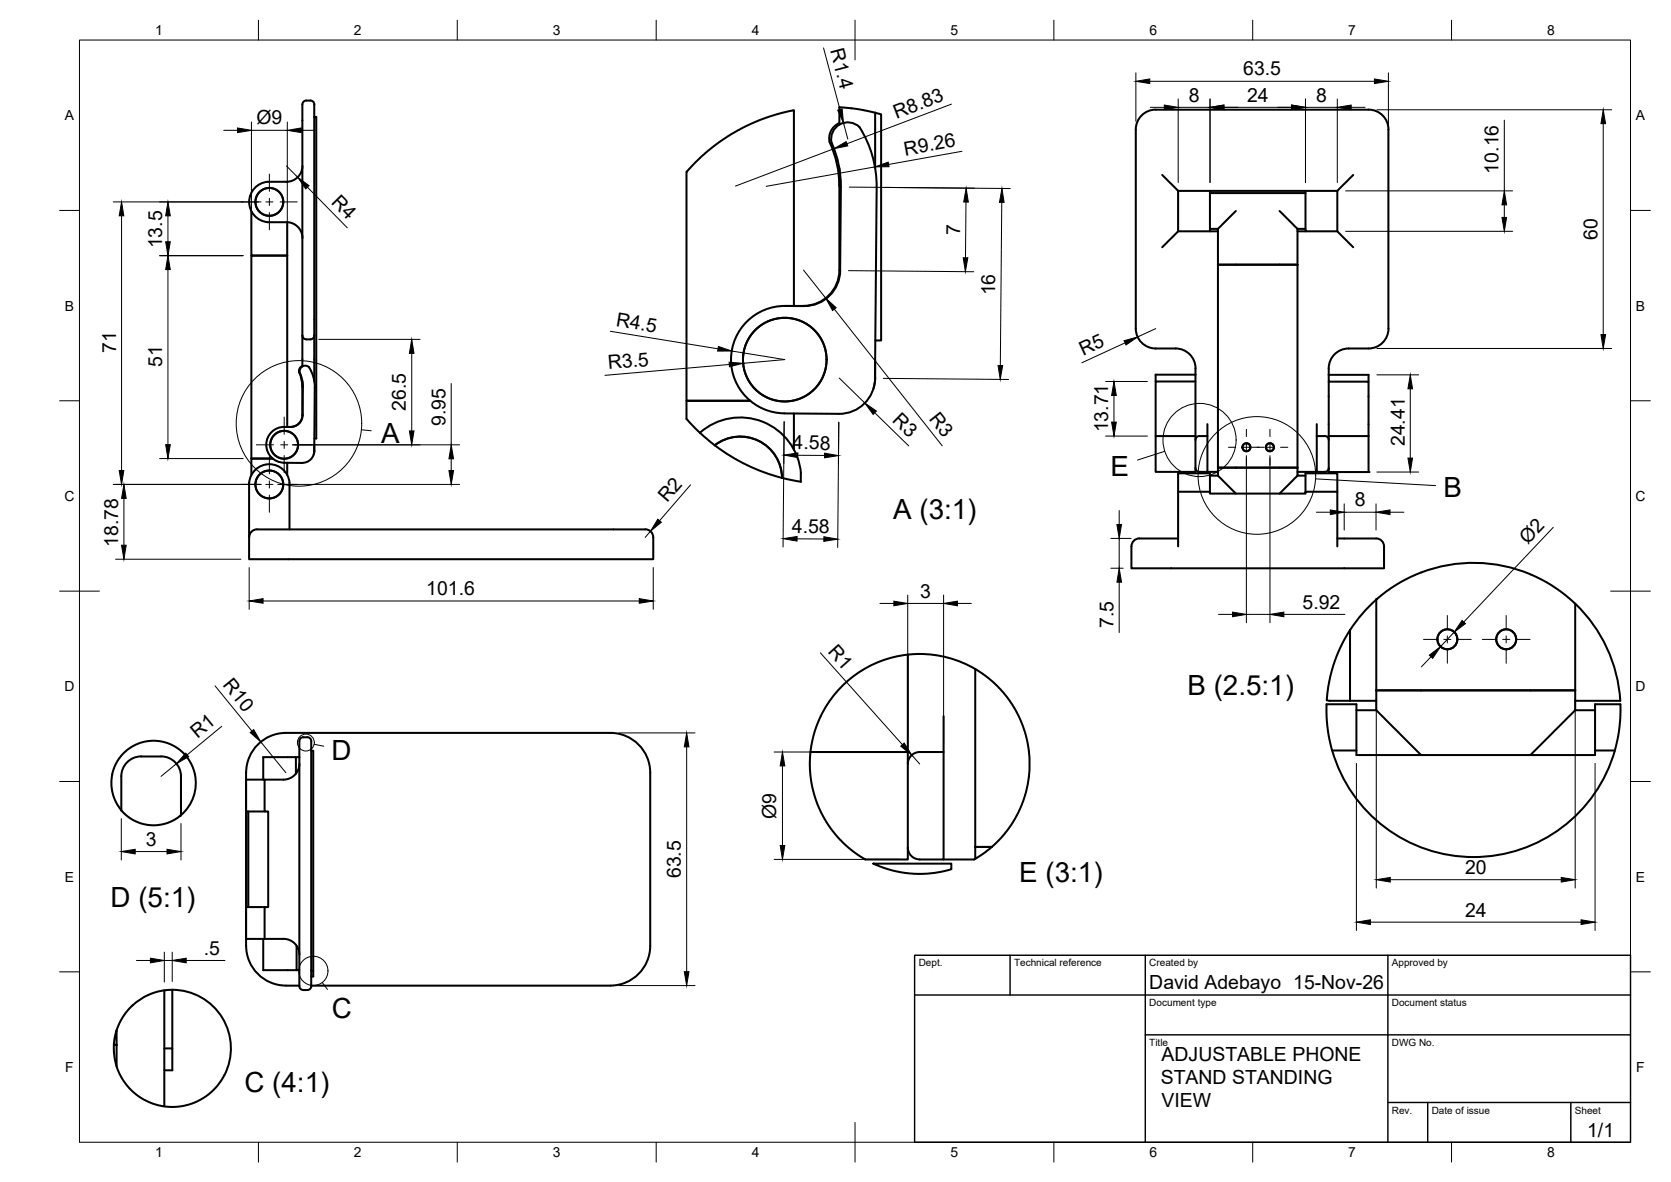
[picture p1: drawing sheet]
<svg xmlns="http://www.w3.org/2000/svg" width="420mm" height="297mm" viewBox="0 0 420 297" stroke-linecap="round" stroke-linejoin="round" font-family="sans-serif">
<!-- layer: Visible -->
<g fill="none" stroke="#000" stroke-width=".51">
<path d="M77 25.3h1a1.54 1.54 0 0 1 1 1.9v57.1M77 25.3a1.37 1.37 0 0 0-1 1.6v57.4M79 29.4h.5v80.8h-.5M79 29.4h.5M208.6 35.7a26.5 26.5 0 0 1 2.5 11.2M211.1 30.9a4.2 4.2 0 0 0-2.5 4.8M220 28.3l-4.4-.9-4.5-.4v4.3M220 28.3l1.6 .4v56.9h-1.5M220 28.3v14M290.6 27.6h53.5M290.6 27.5a5 5 0 0 0-5 5.1v50a5 5 0 0 0 5 5h5M344.1 27.5a5 5 0 0 1 5 5.1v50a5 5 0 0 1-5 5h-5"/>
<path d="M63.2 53.1v11.1h9v43.1M67.3 55.8h4.7a4 4 0 0 1 4.1 4M67.3 45.7a5.1 5.1 0 0 0-4.6 5.1 5.1 5.1 0 0 0 4.6 5M72.2 55.8v8.4h-9v51h5.4h-5.4v4.1M76.1 41.7a4 4 0 0 1-4.1 4h-4.7M211.1 42.3v25.6M211.4 47a26.5 26.5 0 0 0-2.3-11.2 4.1 4.1 0 0 1 2.6-4.8 4.1 4.1 0 0 1 5 2 27.8 27.8 0 0 1 3.7 14.1l-.4 48M211.4 47l-.2 21M292.2 44l4 4M296.2 58.1l-4 4M296.2 48h40.1M296.2 48v10.1h8"/>
<path d="M304.2 48v10.1h2M304.2 57.5h2M304.2 48.5h24.1M306.2 57.5v62M310.7 53l-4.5 4.5M321.7 53l4.5 4.5M326.2 57.5v60M326.2 57.5h2.1M326.2 58.1h2.1M328.3 48v10.1h8M336.3 48v9.2a1.23 1.23 0 0 0 .7 1.6l3.3 3.3M340.3 44l-4 4"/>
<path d="M199.6 76.9v-49.2l-3.1 .7-4 1.2-3.8 1.6-3.2 1.6-4.2 2.6-3.2 2.5-3.2 2.8-2.3 2.5v57.5h16h-16v4.6l3.4 3.5M202.2 76.9a20.6 20.6 0 0 0-10.3 1.1 13.5 13.5 0 0 0-7.8 15.1 13.5 13.5 0 0 0 13.1 10.8M211.1 67.9a9 9 0 0 1-9.1 9h-4.7M211.3 68a9 9 0 0 1-9.1 8.9M306.2 66.5h20zM75.2 93.6l.6 1.8 .2 1.9M76 92a1.41 1.41 0 0 0-.8 1.6M76 95.8v8.5a2.99 2.99 0 0 1-3 3M76 84.3v7.8M76 84.3a1.01 1.01 0 0 0 1 1M76.1 97.3v7a2.99 2.99 0 0 1-3 3M77.7 92.3l1 2.1 .4 2.2-.1 16.8a3 3 0 0 1-3 2.9"/>
<path d="M77.7 92.3a1.43 1.43 0 0 0-1.9 0 1.43 1.43 0 0 0-.2 1.9l.5 1.9 .1 1.2M79 84.3v11.5M79 84.3a1.01 1.01 0 0 1-1 1h-1M220 95.1a9 9 0 0 1-9.1 8.9M220 90.5l.1 4.9-.5 2.4M295.6 87.6a5 5 0 0 1 5 5v1.6M300.6 94.2v15.4M300.6 95.9h-10v13.7M300.6 94.2h-10v1.7M334.1 95.9v13.7M334.1 94.2v1.7h10v13.7M334.1 94.2h10v1.7"/>
<path d="M339.1 87.6a5 5 0 0 0-5 5v1.6M71.4 107.3h1.7M71.5 107.3a4.5 4.5 0 0 0-4.5 4.4 4.5 4.5 0 0 0 4.4 4.6h4.6M72.2 116.3v3M79 111.8l-.1 2.4M176 108.8a15.3 15.3 0 0 1 15.8-2.8 15.3 15.3 0 0 1 9.6 12.9M176 108.8l3.7 3.1M179.7 111.9a10.5 10.5 0 0 1 11-1.1 10.5 10.5 0 0 1 5.9 9.3M179.7 111.9a47.4 47.4 0 0 0 16.9 8.2M197.2 103.9l13.7 .1M199.6 103.9v9.1M201.4 118.9v2.2"/>
<path d="M290.6 109.6h10v9h-10zM303.6 106.6v3h-2a1.01 1.01 0 0 0-1 1M303.6 109.6v9h-2a1.01 1.01 0 0 1-1-1M303.6 118.6h2.6M304.2 119.5h2M306.2 117.5h4.5M306.2 119.5l4.5 4.5M310.7 117.5h15.5M326.2 119.5l-4.5 4.5M326.2 117.5v2h2.1M326.2 118.6h4.9M331.1 109.6v9h2a1.01 1.01 0 0 0 1-1"/>
<path d="M331.1 106.6v3h2a1.01 1.01 0 0 1 1 1M334.1 109.6v9h10v-9M334.1 109.6h10M62.6 121.3v19.2h101.7v-5.5a2.29 2.29 0 0 0-3-2h-96.7M62.7 121.3a5.1 5.1 0 0 1 5-4.6 5.1 5.1 0 0 1 5.1 4.6v11.7M64.7 133a2 2 0 0 0-2 2M196.6 120.1l4.8 1M286.5 135.3h9.7M296.2 123.6v13.7M304.2 123.6v-4.7h-8v4.7h8v.4h24.1v-.4h8v13.7M328.3 123.6v-4.7h8v4.7M336.3 135.3h9.7"/>
<path d="M346 135.3a2 2 0 0 1 2 2v5.5h-63.5v-5.5a2.04 2.04 0 0 1 2-2M339.4 158.4l-2.4 4.3-1.7 4.2-1.1 4.7-.6 4.4 .8 .1h11.7M339.4 158.4v17.7M346.1 150.7a37 37 0 0 0-6.6 7.6M357.3 143.9l-5.2 2.5-3.3 2.1-2.7 2.2v22.8M357.3 143.9a36.8 36.8 0 0 1 36.8 6.1l2 1.7v26.8M396.1 151.7a37 37 0 0 1 11.3 24.4h-11.3M228.3 164.5a27.7 27.7 0 0 0-24.2 22.2l-.3 2.3M228.3 164.5l1.5-.1a27.4 27.4 0 0 1 15.4 3.7M228.3 164.5v51.5h-10.7l-4.3-3-2.7-2.7-1.7-2.1-1.6-2.4-1.4-2.8-.8-2.1-.9-3.1-.4-2.9-.2-3.5 .2-2.4M237.3 180v9h-6a2.99 2.99 0 0 0-3 3M245.2 168.1l2.5 1.7 2.2 1.8 3.4 3.6 1.2 1.9 1.6 2.8 1.3 3.1 .9 3.1a27.6 27.6 0 0 1-8.9 26.7h-4.2z"/>
<path d="M346.1 178.5l11.2 11.2M346.1 173.5h11.2M346.1 173.5v5h-5M357.3 173.5h38.8zM396.1 178.5l-11.3 11.2M396.1 178.5h5M32.3 191.3a5 5 0 0 1 3.2-1.2h5a5.4 5.4 0 0 1 5 6.5v8.3l-1.5 1.1-1.7 .7-1.7 .5-2.3 .2-2-.3-2.2-.7-2-1.2-1.6-1.5v-7.6a6.1 6.1 0 0 1 1.8-4.8zM61.9 194.2v9.7h4.6M61.9 194.2a10 10 0 0 1 10-10h81.6a10 10 0 0 1 10 10v43.5a10 10 0 0 1-10 10h-75.2M66.5 195.9h-4.6v40.1h9.4M74.4 190.3v4.1M75.3 190.3h-9.1v5.6"/>
<path d="M75.3 191.9a4 4 0 0 1-4 4h-4.8v8h.9v24.1h-.9v8M75.6 185.6a1.93 1.93 0 0 1 2.6 .3l.1 60.9a1.9 1.9 0 0 1-.6 1.9 1.98 1.98 0 0 1-2.4-.5v-61.9zM78.3 188.7h.5v56.7h-.5M203.8 189h24.5M237.3 189v27h-6a2.99 2.99 0 0 1-3-3M335 188.6l-.8-3.1-.4-2.9-.3-5.6h7.6v12.7h60v-12.7h6.3l-.2 5.6-.4 2.9-.8 3.1h-4.9M335 188.6h6.1M335 188.6a37 37 0 0 0 35.5 26.8 37 37 0 0 0 35.5-26.8M30.5 203.6a10.5 10.5 0 0 1-1.6-11.2l.8-1.4 1-1.3 2.3-2 3.1-1.3 2.8-.3 3.1 .6 1.7 .8 1.4 .8 2.1 2.3 1.5 2.8a10.8 10.8 0 0 1-3.2 11.4M62 203.9v24.1M62.4 203.9v24.1M219.6 217h19.6v.4a.91 .91 0 0 1-.1 1 .91 .91 0 0 1-.9 .3l-5 .8h-4.2l-4.6-.7z"/>
<path d="M245.2 215.8l-.3 .2h-7.6M245.2 212.8h4.2l-4.2 3zM61.9 237.7a10 10 0 0 0 10 10h3.4M66.2 236v7.8h9.1M66.5 228h-4.6v9.7M71.3 235.9a4 4 0 0 1 4 4M74.6 237.7v6.1M37.3 250a15.1 15.1 0 0 0-5.8 4.7l-1.5 2.4-.7 1.8M41.3 248.9l-2.1 .4-1.9 .7M43.3 248.7l-2 .2v29.1l-2.1-.4-1.9-.7a14.7 14.7 0 0 1-8-8.9v-9.1l-.7 3.7h.7M43.3 248.7v14.8M43.3 248.7a14.7 14.7 0 0 1 13.1 21.5"/>
<path d="M78.3 244h.5M28.6 262.6a14.7 14.7 0 0 0 .7 5.4M41.3 263.5h2v5.5h-2M56.4 270.2l-1.3 2.1-1.4 1.6-1.4 1.2-2 1.3-2 .9-2 .6-2.6 .3-2.4-.2"/>
<circle cx="67.7" cy="50.7" r="3.5"/>
<circle cx="197.3" cy="90.4" r="10.5"/>
<circle cx="71.4" cy="111.8" r="3.5"/>
<circle cx="313.4" cy="112.4" r="1.01"/>
<circle cx="319.3" cy="112.4" r="1.01"/>
<circle cx="67.7" cy="121.7" r="3.5"/>
<circle cx="363.9" cy="160.7" r="2.51"/>
<circle cx="378.7" cy="160.7" r="2.51"/>
</g>
<g fill="#000">
<circle cx="334.1" cy="118.6" r=".25"/>
<circle cx="344.1" cy="118.6" r=".25"/>
<circle cx="61.9" cy="203.9" r=".25"/>
<circle cx="61.9" cy="228" r=".25"/>
<circle cx="61.9" cy="236" r=".25"/>
</g>
<!-- layer: BORDER -->
<g fill="none" stroke="#000" stroke-width=".25">
<path d="M20 10.1h390v276.9h-390zM65 5.1v5M115 5.1v5M165 5.1v5M215 5.1v10M265 5.1v5M315 5.1v5M365 5.1v5M15 52.9h5M410 52.9h5M15 100.7h5M410 100.7h5"/>
<path d="M15 148.6h10M405 148.6h10M15 196.4h5M410 196.4h5M15 244.2h5M410 244.2h5M65 287v5M115 287v5M165 287v5M215 282.1v9.9M265 287v5M315 287v5"/>
<path d="M365 287v5"/>
</g>
<!-- layer: Smart Centers -->
<g fill="none" stroke="#000" stroke-width=".25">
<path d="M60.7 50.7h4.3M66.8 50.7h1.8M67.7 43.7v4.4M67.7 49.9v1.7M67.7 53.4v4.3M70.4 50.7h4.3M64.5 111.8h4.3M67.7 114.8v4.3M70.6 111.8h1.7M71.5 104.8v4.3M71.5 110.9v1.8M71.5 114.5v4.3"/>
<path d="M74.1 111.8h4.4M308.9 112.4h1.8M312.5 112.4h1.8M313.4 107.9v1.8M313.4 111.5v1.8M313.4 115.1v1.8M314.8 112.4h3.1M318.4 112.4h1.8M319.3 107.9v1.8M319.3 111.5v1.8M319.3 115.1v1.8M322 112.4h1.8"/>
<path d="M60.7 121.7h4.3M66.8 121.7h1.8M67.7 120.8v1.8M67.7 124.4v4.3M70.4 121.7h4.3M363.9 154.7v3.3M363.9 159.8v1.8M378.7 154.7v3.3M378.7 159.8v1.8M357.9 160.7h3.4M363 160.7h1.8M363.9 163.4v3.3"/>
<path d="M366.6 160.7h3.3M372.7 160.7h3.3M377.8 160.7h1.8M378.7 163.4v3.3M381.4 160.7h3.3"/>
</g>
<!-- layer: FD_Dimensions -->
<g fill="none" stroke="#000" stroke-width=".25">
<path d="M207.1 12.1l4.1 15.4M285.6 18.3v12.2M349.1 18.3v62.2M56.2 32.8h3.5M63.2 30.7v31.5M63.2 32.8h9M72.2 30.7v31.5M75.7 32.8h3.5M209.7 37.4l-24.8 9.4M212.1 30.9l1.1 4.1M239.2 26.2l-26.2 9.9M241.9 38l-18.5 3.3"/>
<path d="M289.1 20.4h56.5M289.2 27h3.6M296.2 24.9v21M296.2 27h8M304.2 24.9v21M307.7 27h17M328.3 27h8M328.3 24.9v21M336.3 24.9v21M339.7 27h3.5M346.2 27.6h59M378.2 30.2v17.8"/>
<path d="M403.1 31.1v53M28.5 50.7h37.1M30.6 54.2v64M42.2 54.2v6.6M72 41.7l2.8 2.8M77.3 47l10 10.2M213.5 47l40.5 .4M220 41.9l-27.3 4.9M242.9 50.8l-.1 14M251.9 50.8l-.4 41M338.3 58.1h42M338.3 48h42"/>
<path d="M378.2 51.5v3.1M40.1 64.2h21M42.2 67.7v44M202 67.9l5.6 7M209.8 77.7l27.1 34.3M213.3 68l31.5 .3M80.1 85.3h25.5M103.5 88.8v19.5M113.5 96.4v15.4M153.5 83.3l27 4.4M183.4 91.6l-31.3 2.7M184 88.2l13.3 2.2-10.4 .9"/>
<path d="M211 95l6.4 6.3M222.1 95.1l31.5 .3M278 95.9h10.5M280.1 99.4v6.7M282.9 86.2l-10.9 5M290.6 82.6l-4.5 2.1M346.2 87.6h59M346.2 94.2h10.5M354.6 97.7v17.4M40.1 115.2h21M73.6 111.8h41.9M113.5 115.3v2.9"/>
<path d="M197.2 106l-.3 31.5M200.6 114.4l6.7 .1M210.9 106.1l-.3 31.5M219.9 103.7l8.6 8.4M278 109.6h10.5M313.4 114.5v42M319.3 114.5v42M346.2 118.6h10.5M28.5 121.7h37.1M31.2 125.3v11.7M69.8 121.7h45.7M163.6 133.5l-1.4 1.5"/>
<path d="M173.6 121.8l-7.8 9.1M200.4 135.4l6.8 .1M279.3 135.3h5.1M281.4 128.3v3.5M281.4 135.3v7.5M331 128.7h3.5M338 126.6v6.6M338 128.7h8M346 126.6v6.6M349.5 128.7h3.5M390.5 132.5l-22.5 23.8M29.1 140.5h31.5"/>
<path d="M62.7 142.6v10.5M66.1 151h94.6M164.3 142.6v10.5M221.3 151.6h3.4M228.2 149.5v37.4M228.2 151.6h9.1M237.3 149.5v37.4M240.7 151.6h3.5M279.3 142.8h3.1M281.4 146.3v12.7M306.4 154.4h3.5M313.4 154.4h5.9"/>
<path d="M322.8 154.4h15.4M365.6 158.9l-3.4 3.6M54.1 172.4l9.3 11.3M206.3 164l20.6 23.1M346.1 175.6v47.6M359.8 165l-2.4 2.6M396.1 175.6v47.6M44.4 191.9l-3.9 3.2M55.8 182.5l-8.7 7.2M65.6 186.4l6.3 7.8M155.6 184.2h19.2M172.7 187.7v56.5"/>
<path d="M194.6 189h31.5M196.7 192.5v20M229.3 189.7l1.9 2.3M341.1 191.8v42M401.1 191.8v42M30.5 205.7v10.4M34 214h8M45.5 207v9.1M194.6 216h31.5M41.3 239.3v7.5M43.3 239.3v7.3M344.6 231.7h53"/>
<path d="M349.6 221.1h43M34.3 241.4h3.5M41.3 241.4h2M46.8 241.4h9.8M155.6 247.7h19.2"/>
</g>
<g fill="#000" stroke="#000" stroke-width=".25">
<path d="M285.6 20.4l3.5-.6v1.2zM345.6 19.8l3.5 .6-3.5 .6zM59.7 32.2l3.5 .6-3.5 .5zM72.2 32.8l3.5-.6v1.1zM210.6 27.7l1.2-.3 .3 3.5zM209.7 37.4l3.1-1.8 .4 1.1zM292.8 26.4l3.4 .6-3.4 .6zM304.2 27l3.5-.6v1.2zM324.7 26.4l3.6 .6-3.6 .6zM336.3 27l3.4-.6v1.2zM403.1 27.6l.6 3.5h-1.2zM30.6 50.7l.5 3.5h-1.1z"/>
<path d="M42.2 50.7l.6 3.5h-1.1zM74.8 44.5l2.9 2.1-.8 .9zM220 41.9l3.3-1.1 .2 1.1zM242.9 47.3l.6 3.5h-1.2zM251.9 47.4l.6 3.4h-1.2zM377.7 54.6h1.1l-.6 3.5zM378.2 48l.6 3.5h-1.1zM42.2 64.2l.6 3.5h-1.1zM41.7 60.8h1.1l-.6 3.4zM207.6 74.9l2.6 2.4-.9 .7zM242.2 64.8h1.2l-.7 3.5zM103.5 85.3l.6 3.5h-1.2z"/>
<path d="M180.6 87.1l3.4 1.1h-3.6zM183.3 91l3.6 .3-3.5 .9zM251 91.8h1.1l-.6 3.5zM280.1 95.9l.6 3.5h-1.2zM282.6 85.6l3.5-.9-3 2zM354.6 94.2l.6 3.5h-1.2zM402.5 84.1h1.2l-.6 3.5zM30 118.2h1.1l-.5 3.5zM41.7 111.7h1.1l-.6 3.5zM102.9 108.3h1.2l-.6 3.5zM112.9 118.2h1.1l-.5 3.5zM113.5 111.8l.5 3.5h-1.1z"/>
<path d="M197.1 114.4l3.5-.6v1.2zM207.3 113.9l3.5 .6-3.5 .5zM217.4 101.3l3 2-.9 .8zM279.5 106.1h1.2l-.6 3.5zM354 115.1h1.2l-.6 3.5zM31.2 121.7l.5 3.6h-1.1zM30.6 137h1.1l-.5 3.5zM165.4 130.5l.9 .7-2.7 2.3zM196.9 135.4l3.5-.6v1.2zM207.2 134.9l3.5 .6-3.6 .5zM280.8 131.8h1.2l-.6 3.5zM334.5 128.2l3.5 .5-3.5 .6z"/>
<path d="M346 128.7l3.5-.5v1.1zM62.7 151l3.4-.6v1.2zM160.7 150.4l3.6 .6-3.6 .6zM224.7 151.1l3.5 .5-3.5 .6zM237.3 151.6l3.4-.5v1.1zM281.4 142.8l.6 3.5h-1.2zM309.9 153.8l3.5 .6-3.5 .6zM319.3 154.4l3.5-.6v1.2zM367.6 155.9l.9 .8-2.9 2.2zM359.4 164.6l2.8-2.1-2 2.9zM46.7 189.3l.7 .8-3 1.8zM62.9 184.1l.9-.7 1.8 3z"/>
<path d="M172.7 184.2l.5 3.5h-1.1zM196.7 189l.6 3.5h-1.1zM226.5 187.5l.9-.8 1.9 3zM30.5 214l3.5-.6v1.2zM42 213.4l3.5 .6-3.5 .6zM196.2 212.5h1.1l-.6 3.5zM341.1 231.7l3.5-.6v1.2zM346.1 221.1l3.5-.6v1.2zM392.6 220.5l3.5 .6-3.5 .6zM397.6 231.1l3.5 .6-3.5 .6zM37.8 240.8l3.5 .6-3.5 .6zM43.3 241.4l3.5-.6v1.2z"/>
<path d="M172.1 244.2h1.1l-.5 3.5z"/>
</g>
<!-- layer: Detail Boundary -->
<g fill="none" stroke="#000" stroke-width=".25">
<path d="M90.9 108l2.4 .3M292.8 113.4l-6.8 2.2M330.8 120.3l30.2 1.7M79 187l2.4 .5M81 246.9l1.3 1.8"/>
<circle cx="75.2" cy="106.4" r="15.8"/>
<circle cx="301.6" cy="110.6" r="9.2"/>
<circle cx="316" cy="119.5" r="14.8"/>
<circle cx="76.9" cy="186.6" r="2.13"/>
<circle cx="78.8" cy="244" r="3.7"/>
</g>
<!-- layer: TITLEBLOCK -->
<path d="M230 240.1h180v46.9h-180zM230 250h180M254 240.1v9.9M288 240.1v46.9M349 240.1v46.9M288 260.1h122M349 277.1h61M359 277.1v9.9M395 277.1v9.9" fill="none" stroke="#000" stroke-width=".36"/>
<g font-size="7">
<text x="95.8" y="111.2">A</text>
<text x="279.2" y="119.5">E</text>
<text x="362.9" y="124.8">B</text>
<text x="224.6" y="130.5">A (3:1)</text>
<text x="298.6" y="174.7">B (2.5:1)</text>
<text x="83.3" y="191">D</text>
<text x="256.3" y="221.6">E (3:1)</text>
<text x="27.8" y="227.8">D (5:1)</text>
<text x="83.4" y="255.9">C</text>
<text x="61.5" y="274.5">C (4:1)</text>
</g>
<g font-size="4.9">
<text x="208.7" y="12.7" transform="rotate(75 208.7 12.7)">R1.4</text>
<text x="312.6" y="19">63.5</text>
<text x="225.4" y="29.9" transform="rotate(-21 225.4 29.9)">R8.83</text>
<text x="298.9" y="25.5">8</text>
<text x="313.6" y="25.6">24</text>
<text x="330.9" y="25.5">8</text>
<text x="64.5" y="31.2">Ø9</text>
<text x="227.6" y="39.1" transform="rotate(-10 227.6 39.1)">R9.26</text>
<text x="376.8" y="43.6" transform="rotate(-90 376.8 43.6)">10.16</text>
<text x="83.1" y="51" transform="rotate(45 83.1 51)">R4</text>
<text x="241.4" y="59.1" transform="rotate(-90 241.4 59.1)">7</text>
<text x="40.8" y="62.4" transform="rotate(-90 40.8 62.4)">13.5</text>
<text x="401.7" y="60.3" transform="rotate(-90 401.7 60.3)">60</text>
<text x="250.2" y="74.2" transform="rotate(-90 250.2 74.2)">16</text>
<text x="154.7" y="82" transform="rotate(9 154.7 82)">R4.5</text>
<text x="29.2" y="88.6" transform="rotate(-90 29.2 88.6)">71</text>
<text x="272.3" y="89.4" transform="rotate(-25 272.3 89.4)">R5</text>
<text x="40.8" y="92.1" transform="rotate(-90 40.8 92.1)">51</text>
<text x="153" y="92.8" transform="rotate(-5 153 92.8)">R3.5</text>
<text x="102.1" y="103.3" transform="rotate(-90 102.1 103.3)">26.5</text>
<text x="112" y="107.1" transform="rotate(-90 112 107.1)">9.95</text>
<text x="224.2" y="105.8" transform="rotate(44 224.2 105.8)">R3</text>
<text x="233.5" y="105.3" transform="rotate(52 233.5 105.3)">R3</text>
<text x="199.3" y="112.9">4.58</text>
<text x="278.6" y="108.7" transform="rotate(-90 278.6 108.7)">13.71</text>
<text x="353.2" y="112.1" transform="rotate(-90 353.2 112.1)">24.41</text>
<text x="167.7" y="126.5" transform="rotate(-49 167.7 126.5)">R2</text>
<text x="340.6" y="127.3">8</text>
<text x="29.7" y="137.4" transform="rotate(-90 29.7 137.4)">18.78</text>
<text x="199.1" y="133.9" transform="rotate(1 199.1 133.9)">4.58</text>
<text x="384.2" y="137" transform="rotate(-47 384.2 137)">Ø2</text>
<text x="107.2" y="149.6">101.6</text>
<text x="231.4" y="150.2">3</text>
<text x="327.5" y="152.9">5.92</text>
<text x="280" y="157.8" transform="rotate(-90 280 157.8)">7.5</text>
<text x="208" y="163.9" transform="rotate(48 208 163.9)">R1</text>
<text x="55.9" y="172.2" transform="rotate(51 55.9 172.2)">R10</text>
<text x="49.7" y="185.7" transform="rotate(-39 49.7 185.7)">R1</text>
<text x="195.2" y="205.7" transform="rotate(-90 195.2 205.7)">Ø9</text>
<text x="36.7" y="212.5">3</text>
<text x="171.2" y="220.7" transform="rotate(-90 171.2 220.7)">63.5</text>
<text x="368.4" y="219.6">20</text>
<text x="368.4" y="230.3">24</text>
<text x="51.3" y="239.9">.5</text>
<text x="289" y="248.5">David Adebayo 15-Nov-26</text>
<text x="292.1" y="266.5">ADJUSTABLE PHONE</text>
<text x="291.9" y="272.4">STAND STANDING</text>
<text x="292.1" y="278.2">VIEW</text>
<text x="399.1" y="285.7">1/1</text>
</g>
<g font-size="3.5">
<text x="39" y="8.8">1</text>
<text x="89" y="8.8">2</text>
<text x="139" y="8.8">3</text>
<text x="189" y="8.8">4</text>
<text x="239" y="8.8">5</text>
<text x="289" y="8.8">6</text>
<text x="339" y="8.8">7</text>
<text x="389" y="8.8">8</text>
<text x="16.3" y="30.2">A</text>
<text x="411.3" y="30.2">A</text>
<text x="16.3" y="78">B</text>
<text x="411.3" y="78">B</text>
<text x="16.2" y="125.9">C</text>
<text x="411.2" y="125.9">C</text>
<text x="16.2" y="173.7">D</text>
<text x="411.2" y="173.7">D</text>
<text x="16.3" y="221.6">E</text>
<text x="411.3" y="221.6">E</text>
<text x="16.4" y="269.4">F</text>
<text x="411.4" y="269.4">F</text>
<text x="39" y="290.8">1</text>
<text x="89" y="290.8">2</text>
<text x="139" y="290.8">3</text>
<text x="189" y="290.8">4</text>
<text x="239" y="290.8">5</text>
<text x="289" y="290.8">6</text>
<text x="339" y="290.8">7</text>
<text x="389" y="290.8">8</text>
</g>
<g font-size="2.5">
<text x="231" y="242.9">Dept.</text>
<text x="255" y="242.9">Technical reference</text>
<text x="289" y="242.9">Created by</text>
<text x="350" y="242.9">Approved by</text>
<text x="289" y="252.8">Document type</text>
<text x="350" y="252.8">Document status</text>
<text x="289" y="262.9">Title</text>
<text x="350" y="262.9">DWG No.</text>
<text x="350" y="279.9">Rev.</text>
<text x="360" y="279.9">Date of issue</text>
<text x="396" y="279.9">Sheet</text>
</g>
</svg>
